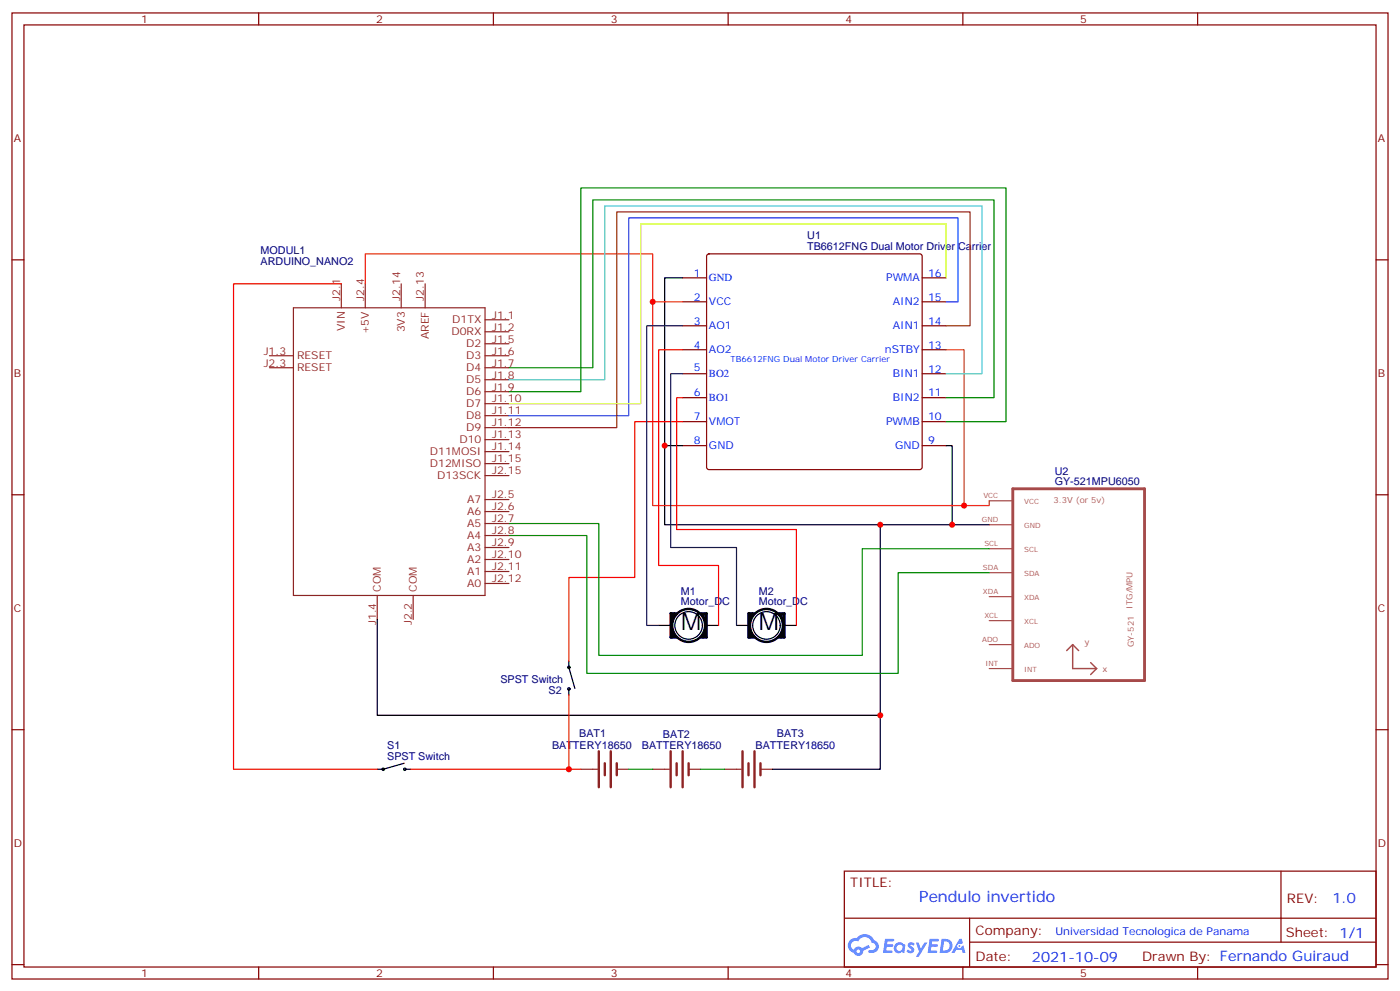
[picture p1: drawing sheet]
<svg xmlns="http://www.w3.org/2000/svg" width="412mm" height="292mm" viewBox="0 0 412 292" stroke-linecap="round" stroke-linejoin="round" font-family="sans-serif">
<g fill="none" stroke="#870000" stroke-width=".35">
<path d="M3.5 3.8h405.4v284.3h-405.4zM7.1 7.3h398.2v277.3h-398.2zM76.2 3.8v3.5M145.3 3.8v3.5M214.5 3.8v3.5M283.6 3.8v3.5M352.8 3.8v3.5M3.5 76.5h3.6M405.3 76.5h3.6M3.5 145.6h3.6M405.3 145.6h3.6M3.5 214.8h3.6"/>
<path d="M405.3 214.8h3.6M248.7 256.4h156.6v28.2h-156.6zM377.3 256.4v20.9M248.7 270.2h156.5M285.6 277.3h119.6M285.6 270.2v14.2M3.5 283.9h3.6M76.2 284.6v3.5M145.3 284.6v3.5M214.5 284.6v3.5M283.6 284.6v3.5M352.8 284.6v3.5"/>
<path d="M405.3 283.9h3.6"/>
</g>
<g fill="#5487ff">
<path d="M267.7 277.6a1.22 1.22 0 0 1 1.7 .2l-.4 .6a.47 .47 0 0 0-.3-.4 .47 .47 0 0 0-.5 .2l.1 .2a1.14 1.14 0 0 1 .8 1.8 1.14 1.14 0 0 1-1.9 0l-.2-.2 .5-.6 .7 .5a.29 .29 0 0 0 .3-.3 .29 .29 0 0 0-.2-.3 1.04 1.04 0 0 1-.6-1.7z"/>
<path d="M260.7 276.3h2.4l.3 .2-.2 .5-1.8 .1-.1 .8h1.5l.3 .4-.3 .4h-1.6l-.2 1.1h1.7l.2 .3-.2 .3-2.6 .1z"/>
<path d="M273.8 276.3h2.4l.3 .2-.1 .5-1.8 .1-.2 .8h1.6l.3 .4-.4 .4h-1.6l-.1 1.1h1.7l.2 .3-.2 .3-2.6 .1z"/>
<path d="M282.6 276.3h.7l.3 1.3-.6 .3a.69 .69 0 0 0-1 .3 .69 .69 0 0 0 .4 .9 .69 .69 0 0 0 .9-.6l.5-.2 .6 2.2h-.8l-.2-.9h-1.8l-.5 .9h-.8z"/>
<path d="M269.8 277.4h.8l.6 1.8 1.1-1.8h.9l-2.6 4.2h-.8l.9-1.5z"/>
<path d="M277.4 276.3l-.6 4.2h1.3a2.11 2.11 0 0 0 2.5-2.1 2.11 2.11 0 0 0-2.5-2.1zM278.1 277.1a1.39 1.39 0 0 1 1.7 1.4 1.39 1.39 0 0 1-1.8 1.3h-.3z"/>
<path d="M263.7 277.9a1.54 1.54 0 0 0-.1 2.2 1.54 1.54 0 0 0 2.2 .1l.6 .3 .3-2.3-.2-.3h-.4a1.49 1.49 0 0 0-2.4 0zM264 278.9a.94 .94 0 0 1 1.8 0 .94 .94 0 0 1-1.8 0z"/>
<path d="M250.4 276.7a2.18 2.18 0 0 0 1.1 3.7 1.44 1.44 0 0 0 1.6 .9 1.44 1.44 0 0 0 1.2-1.4l2-1.1-.5-.7-1.9 1a1.47 1.47 0 0 0-2.4 .4 1.39 1.39 0 0 1-.7-1.9 1.39 1.39 0 0 1 2-.5 2.12 2.12 0 0 1 2.2-1.3 2.12 2.12 0 0 1 1.9 1.7 1.14 1.14 0 0 1 1.1 1.4 1.14 1.14 0 0 1-1.7 .7 .43 .43 0 0 0-.5 .4 .43 .43 0 0 0 .4 .5 1.98 1.98 0 0 0 2.5-1.2 1.98 1.98 0 0 0-1.2-2.6 3.1 3.1 0 0 0-5.3-.6l-.9 .1zM252.3 280a.55 .55 0 0 1 1.1 0 .55 .55 0 0 1-1.1 0z"/>
<circle cx="282.6" cy="278.4" r=".26"/>
</g>
<g fill="none" stroke="#8c2424" stroke-width=".35">
<path d="M86.4 90.6h56.5v84.7h-56.5zM100.5 83.5v7.1M107.6 83.5v7.1M118.2 83.5v7.1M125.2 83.5v7.1M142.9 94.1h7M142.9 97.6h7M79.4 104.7h7M79.4 108.2h7M142.9 104.7h7M142.9 101.2h7M142.9 108.2h7"/>
<path d="M142.9 111.8h7M142.9 115.3h7M142.9 118.8h7M142.9 122.3h7M142.9 125.9h7M142.9 129.4h7M142.9 132.9h7M142.9 136.5h7M142.9 140h7M142.9 147h7M142.9 150.6h7M142.9 154.1h7"/>
<path d="M142.9 157.6h7M111.1 175.3v7M121.7 175.3v7M142.9 161.1h7M142.9 164.7h7M142.9 168.2h7M142.9 171.7h7M171.1 226.4h4.9M181.7 226.4h3.5M192.3 226.4h4.9M202.8 226.4h3.6M213.4 226.4h5"/>
<path d="M224 226.4h3.5"/>
</g>
<g fill="none" stroke="#870000" stroke-width=".35">
<path d="M208.4 74.9l.4-.2h62.1l.5 .2 .2 .5v62.1l-.2 .5-.5 .2h-62.1l-.5-.2-.2-.5v-62.1zM201.1 81.8h7M201.1 88.8h7M201.1 95.9h7M271.6 81.8h7.1M271.6 88.8h7.1M271.6 95.9h7.1M201.1 102.9h7M201.1 110h7M201.1 117.1h7M271.6 102.9h7.1M271.6 110h7.1"/>
<path d="M271.6 117.1h7.1M201.1 124.1h7M201.1 131.2h7M271.6 124.1h7.1M271.6 131.2h7.1"/>
</g>
<path d="M176.4 221.1v10.6M178.2 224.6v3.6M179.9 221.1v10.6M181.7 224.6v3.6M197.6 221.1v10.6M199.3 224.6v3.6M201.1 221.1v10.6M202.8 224.6v3.6M218.7 221.1v10.6M220.5 224.6v3.6M222.2 221.1v10.6M224 224.6v3.6" fill="none" stroke="#8c2424" stroke-width=".71"/>
<path d="M149.9 108.2h24.7v-49.4h118.2v58.3h-14.1M149.9 115.3h21.2v-60h125.2v68.8h-17.6M149.9 154.1h26.5v38.8h77.6v-31.4h37.4M149.9 157.6h23v40.6h91.7v-29.6h26.8M185.2 226.4h7.1M206.4 226.4h7" fill="none" stroke="#008700" stroke-width=".35"/>
<g fill="none" stroke="#000" stroke-width=".35">
<path d="M201.1 81.8h-5.3v49.4M201.1 131.2h-5.3v23.2h63.5M278.7 131.2h1.8v23.2M291.4 154.4h-32.1v56.1M111.1 182.3v28.2h148.2v15.9h-31.8M167.6 194.7v1.7l1.7 6.2M194 184.1h3.6M197.6 180.6h.3v7M198.3 185.8v1.8h-.7M198.6 186.5v1.1M207.1 180.6v1M207.8 180.6v7h.3"/>
<path d="M208.1 180.6h-.7v1.7M208.1 184.1h3.6M217 184.1h3.5M220.5 180.6h.3v7M221.2 185.8v1.8h-.7M221.5 186.5v1.1M230 180.6v1M230.7 180.6v7h.4M231.1 180.6h-.7v1.7M231.1 184.1h3.5M167.6 202.8v1.7M119.1 224.6l-6.2 1.8h-1.8"/>
<path d="M119.2 226.4h1.8"/>
<circle cx="167.6" cy="196.4" r=".35"/>
<circle cx="202.8" cy="184.1" r="4.1"/>
<circle cx="225.8" cy="184.1" r="4.1"/>
<circle cx="167.6" cy="202.8" r=".35"/>
<circle cx="112.9" cy="226.4" r=".35"/>
<circle cx="119.2" cy="226.4" r=".35"/>
</g>
<path d="M298.3 143.9h38.8v56.4h-38.8z" fill="none" stroke="#a64a4a" stroke-width=".85"/>
<path d="M291.4 147.4h6.9M291.4 154.4h6.9M291.4 161.5h6.9M291.4 168.6h6.9M291.4 175.6h6.9M291.4 182.7h6.9M291.4 189.7h6.9M291.4 196.8h6.9" fill="none" stroke="#a64a4a" stroke-width=".35"/>
<path d="M316 189.7v7.1h7M316 189.7l1.7 1.8M316 189.7l-1.8 1.8M321.3 195l1.7 1.8M323 196.8l-1.7 1.7" fill="none" stroke="#a64a4a" stroke-width=".42"/>
<path d="M107.6 83.5v-8.8h84.7v14.1h8.8" fill="none" stroke="#f30" stroke-width=".35"/>
<path d="M192.3 88.8v60h99.1v-1.4" fill="none" stroke="#c30" stroke-width=".35"/>
<path d="M100.5 83.5h-31.7v142.9h42.3M201.1 102.9h-7.1v63.5h17.7v17.7M201.1 117.1h-1.8v38.8h35.3v28.2M201.1 124.1h-14.1v45.9h-19.4v24.7M167.6 204.5v21.9M121 226.4h50.1" fill="none" stroke="#f00" stroke-width=".35"/>
<path d="M278.7 88.8h3.5v-24.7h-97v58.2h-35.3" fill="none" stroke="#03f" stroke-width=".35"/>
<path d="M278.7 95.9h7.1v-33.5h-104.1v63.5h-31.8" fill="none" stroke="#930" stroke-width=".35"/>
<path d="M278.7 102.9h5.3v45.9" fill="none" stroke="#c60" stroke-width=".35"/>
<path d="M278.7 110h10.6v-49.4h-111.1v51.2h-28.3" fill="none" stroke="#3cf" stroke-width=".35"/>
<path d="M278.7 81.8v-15.9h-90v52.9h-38.8" fill="none" stroke="#cf0" stroke-width=".35"/>
<g fill="none" stroke="#000" stroke-width=".71">
<path d="M197.9 180.6v7M198.3 181.3v.7M198.6 180.6v.7M199.3 180.6h-1.7v7h1.7l-.7-.7M207.1 181.3l-.7-.7h1.7v7h-1.7M207.1 186.9v.7M207.8 185.8l-.4 1.5M220.8 180.6v7M221.2 181.3v.7M221.5 180.6v.7M222.2 180.6h-1.7v7h1.7l-.7-.7M230 181.3l-.7-.7h1.8v7h-1.8"/>
<path d="M230 186.9v.7M230.7 185.8l-.3 1.5"/>
<circle cx="202.8" cy="184.1" r="4.9"/>
<circle cx="225.8" cy="184.1" r="4.9"/>
</g>
<path d="M201.1 95.9h-10.6v88.2h3.5M201.1 110h-3.5v51.1h19.4v23" fill="none" stroke="#333" stroke-width=".35"/>
<g fill="#c00">
<circle cx="259.3" cy="210.5" r=".88"/>
<circle cx="259.3" cy="154.4" r=".88"/>
<circle cx="280.5" cy="154.4" r=".88"/>
<circle cx="195.8" cy="131.2" r=".88"/>
<circle cx="192.3" cy="88.8" r=".88"/>
<circle cx="167.6" cy="226.4" r=".88"/>
<circle cx="284" cy="148.8" r=".88"/>
</g>
<g font-size="7.1">
<text x="200.6" y="185.5">M</text>
<text x="223.5" y="185.5">M</text>
</g>
<text font-size="4.6" fill="#00f" x="270.8" y="265.4">Pendulo invertido</text>
<g font-size="4.2" fill="#00f">
<text x="392.5" y="265.7">1.0</text>
<text x="304" y="283">2021-10-09</text>
</g>
<g font-size="3.9" fill="#800">
<text x="250.5" y="261">TITLE:</text>
<text x="379.1" y="265.7">REV:</text>
<text x="287.4" y="275.2">Company:</text>
<text x="378.7" y="275.8">Sheet: 1/1</text>
<text x="287.4" y="282.9">Date:</text>
<text x="336.4" y="282.9">Drawn By: Fernando Guiraud</text>
</g>
<g font-size="3.2" fill="#800">
<text x="41.6" y="6.8">1</text>
<text x="110.8" y="6.8">2</text>
<text x="179.9" y="6.8">3</text>
<text x="249.1" y="6.8">4</text>
<text x="318.2" y="6.8">5</text>
<text x="4.1" y="41.9">A</text>
<text x="405.9" y="41.9">A</text>
<text x="4.1" y="111.1">B</text>
<text x="405.9" y="111.1">B</text>
<text x="4.1" y="180.2">C</text>
<text x="405.9" y="180.2">C</text>
<text x="4.1" y="249.3">D</text>
<text x="405.9" y="249.3">D</text>
<text x="41.6" y="287.6">1</text>
<text x="110.8" y="287.6">2</text>
<text x="179.9" y="287.6">3</text>
<text x="249.1" y="287.6">4</text>
<text x="318.2" y="287.6">5</text>
</g>
<g font-size="3.2" fill="#000080">
<text x="237.8" y="70.4">U1</text>
<text x="76.8" y="77.9">ARDUINO_NANO2</text>
<text x="76.8" y="74.8">MODUL1</text>
<text x="237.8" y="73.7">TB6612FNG Dual Motor Driver Carrier</text>
<text x="310.7" y="142.8">GY-521MPU6050</text>
<text x="310.7" y="139.7">U2</text>
<text x="200.6" y="178.2">Motor_DC</text>
<text x="200.6" y="175">M1</text>
<text x="223.5" y="178.2">Motor_DC</text>
<text x="223.5" y="175">M2</text>
<text x="147.4" y="201.1">SPST Switch</text>
<text x="161.6" y="204.4">S2</text>
<text x="114" y="220.4">S1</text>
<text x="162.6" y="220.5">BATTERY18650</text>
<text x="170.6" y="217">BAT1</text>
<text x="189.1" y="220.5">BATTERY18650</text>
<text x="195.3" y="217.1">BAT2</text>
<text x="222.6" y="220.5">BATTERY18650</text>
<text x="228.8" y="217">BAT3</text>
<text x="114" y="223.6">SPST Switch</text>
</g>
<g font-size="3.2" fill="#00f">
<text x="204.4" y="81.4">1</text>
<text x="208.8" y="82.8">GND</text>
<text x="261" y="82.8">PWMA</text>
<text x="273.4" y="81.4">16</text>
<text x="204.4" y="88.5">2</text>
<text x="208.8" y="89.9">VCC</text>
<text x="263" y="89.9">AIN2</text>
<text x="273.4" y="88.5">15</text>
<text x="204.4" y="95.5">3</text>
<text x="273.4" y="95.5">14</text>
<text x="208.8" y="96.9">AO1</text>
<text x="263" y="96.9">AIN1</text>
<text x="204.4" y="102.6">4</text>
<text x="208.8" y="104">AO2</text>
<text x="260.7" y="104">nSTBY</text>
<text x="273.4" y="102.6">13</text>
<text x="204.4" y="109.1">5</text>
<text x="208.8" y="111.1">BO2</text>
<text x="263" y="111.1">BIN1</text>
<text x="273.4" y="109.6">12</text>
<text x="204.4" y="116.7">6</text>
<text x="208.8" y="118.1">BO1</text>
<text x="263" y="118.1">BIN2</text>
<text x="273.4" y="116.7">11</text>
<text x="204.4" y="123.8">7</text>
<text x="208.8" y="125.2">VMOT</text>
<text x="261" y="125.2">PWMB</text>
<text x="273.4" y="123.8">10</text>
<text x="204.4" y="130.8">8</text>
<text x="273.4" y="130.8">9</text>
<text x="208.8" y="132.2">GND</text>
<text x="263.7" y="132.2">GND</text>
<text x="310.9" y="275.2">Universidad Tecnologica de Panama</text>
</g>
<g font-size="3.2" fill="#8d2323">
<text x="100.2" y="88.5" transform="rotate(-90 100.2 88.5)">J2.1</text>
<text x="107.2" y="88.5" transform="rotate(-90 107.2 88.5)">J2.4</text>
<text x="117.8" y="88.5" transform="rotate(-90 117.8 88.5)">J2.14</text>
<text x="124.9" y="88.5" transform="rotate(-90 124.9 88.5)">J2.13</text>
<text x="133.2" y="95.2">D1TX</text>
<text x="145" y="93.8">J1.1</text>
<text x="101.6" y="97.5" transform="rotate(-90 101.6 97.5)">VIN</text>
<text x="108.7" y="98.4" transform="rotate(-90 108.7 98.4)">+5V</text>
<text x="119.2" y="97.9" transform="rotate(-90 119.2 97.9)">3V3</text>
<text x="126.3" y="99.9" transform="rotate(-90 126.3 99.9)">AREF</text>
<text x="133" y="98.7">D0RX</text>
<text x="145" y="97.3">J1.2</text>
<text x="145" y="100.8">J1.5</text>
<text x="77.7" y="104.4">J1.3</text>
<text x="77.7" y="107.9">J2.3</text>
<text x="87.5" y="105.8">RESET</text>
<text x="137.4" y="102.2">D2</text>
<text x="137.4" y="105.8">D3</text>
<text x="145" y="104.4">J1.6</text>
<text x="145" y="107.9">J1.7</text>
<text x="87.5" y="109.3">RESET</text>
<text x="137.4" y="109.3">D4</text>
<text x="137.4" y="112.8">D5</text>
<text x="145" y="111.4">J1.8</text>
<text x="137.4" y="116.3">D6</text>
<text x="137.4" y="119.9">D7</text>
<text x="145" y="114.9">J1.9</text>
<text x="145" y="118.5">J1.10</text>
<text x="137.4" y="123.4">D8</text>
<text x="145" y="122">J1.11</text>
<text x="145" y="125.5">J1.12</text>
<text x="135.3" y="130.5">D10</text>
<text x="137.4" y="126.9">D9</text>
<text x="145" y="129">J1.13</text>
<text x="126.7" y="134">D11MOSI</text>
<text x="126.7" y="137.5">D12MISO</text>
<text x="145" y="132.6">J1.14</text>
<text x="145" y="136.1">J1.15</text>
<text x="128.8" y="141">D13SCK</text>
<text x="145" y="139.6">J2.15</text>
<text x="137.6" y="148.1">A7</text>
<text x="145" y="146.7">J2.5</text>
<text x="137.6" y="151.6">A6</text>
<text x="137.6" y="155.2">A5</text>
<text x="145" y="150.2">J2.6</text>
<text x="145" y="153.7">J2.7</text>
<text x="137.6" y="158.7">A4</text>
<text x="145" y="157.3">J2.8</text>
<text x="145" y="160.8">J2.9</text>
<text x="137.6" y="162.2">A3</text>
<text x="137.6" y="165.7">A2</text>
<text x="145" y="164.3">J2.10</text>
<text x="145" y="167.9">J2.11</text>
<text x="137.6" y="169.3">A1</text>
<text x="137.6" y="172.8">A0</text>
<text x="145" y="171.4">J2.12</text>
<text x="112.2" y="174.2" transform="rotate(-90 112.2 174.2)">COM</text>
<text x="122.8" y="174.2" transform="rotate(-90 122.8 174.2)">COM</text>
<text x="110.8" y="184" transform="rotate(-90 110.8 184)">J1.4</text>
<text x="121.4" y="184" transform="rotate(-90 121.4 184)">J2.2</text>
</g>
<text font-size="2.5" fill="#00f" x="215.2" y="106.5">TB6612FNG Dual Motor Driver Carrier</text>
<g font-size="2.5" fill="#a54b4b">
<text x="310.3" y="148.1">3.3V (or 5v)</text>
<text x="333.6" y="179.1" transform="rotate(-90 333.6 179.1)">ITG/MPU</text>
<text x="319.5" y="189.7">y</text>
<text x="334" y="190.5" transform="rotate(-90 334 190.5)">GY-521</text>
<text x="324.8" y="197.8">x</text>
</g>
<g font-size="2.1" fill="#a54b4b">
<text x="289.7" y="146.7">VCC</text>
<text x="301.7" y="148.4">VCC</text>
<text x="289.2" y="153.8">GND</text>
<text x="301.7" y="155.5">GND</text>
<text x="290" y="160.8">SCL</text>
<text x="289.5" y="167.9">SDA</text>
<text x="301.7" y="162.5">SCL</text>
<text x="301.7" y="169.6">SDA</text>
<text x="289.5" y="174.9">XDA</text>
<text x="301.7" y="176.7">XDA</text>
<text x="290" y="182">XCL</text>
<text x="301.7" y="183.7">XCL</text>
<text x="289.3" y="189">ADO</text>
<text x="301.7" y="190.8">ADO</text>
<text x="290.3" y="196.1">INT</text>
<text x="301.7" y="197.8">INT</text>
</g>
</svg>
